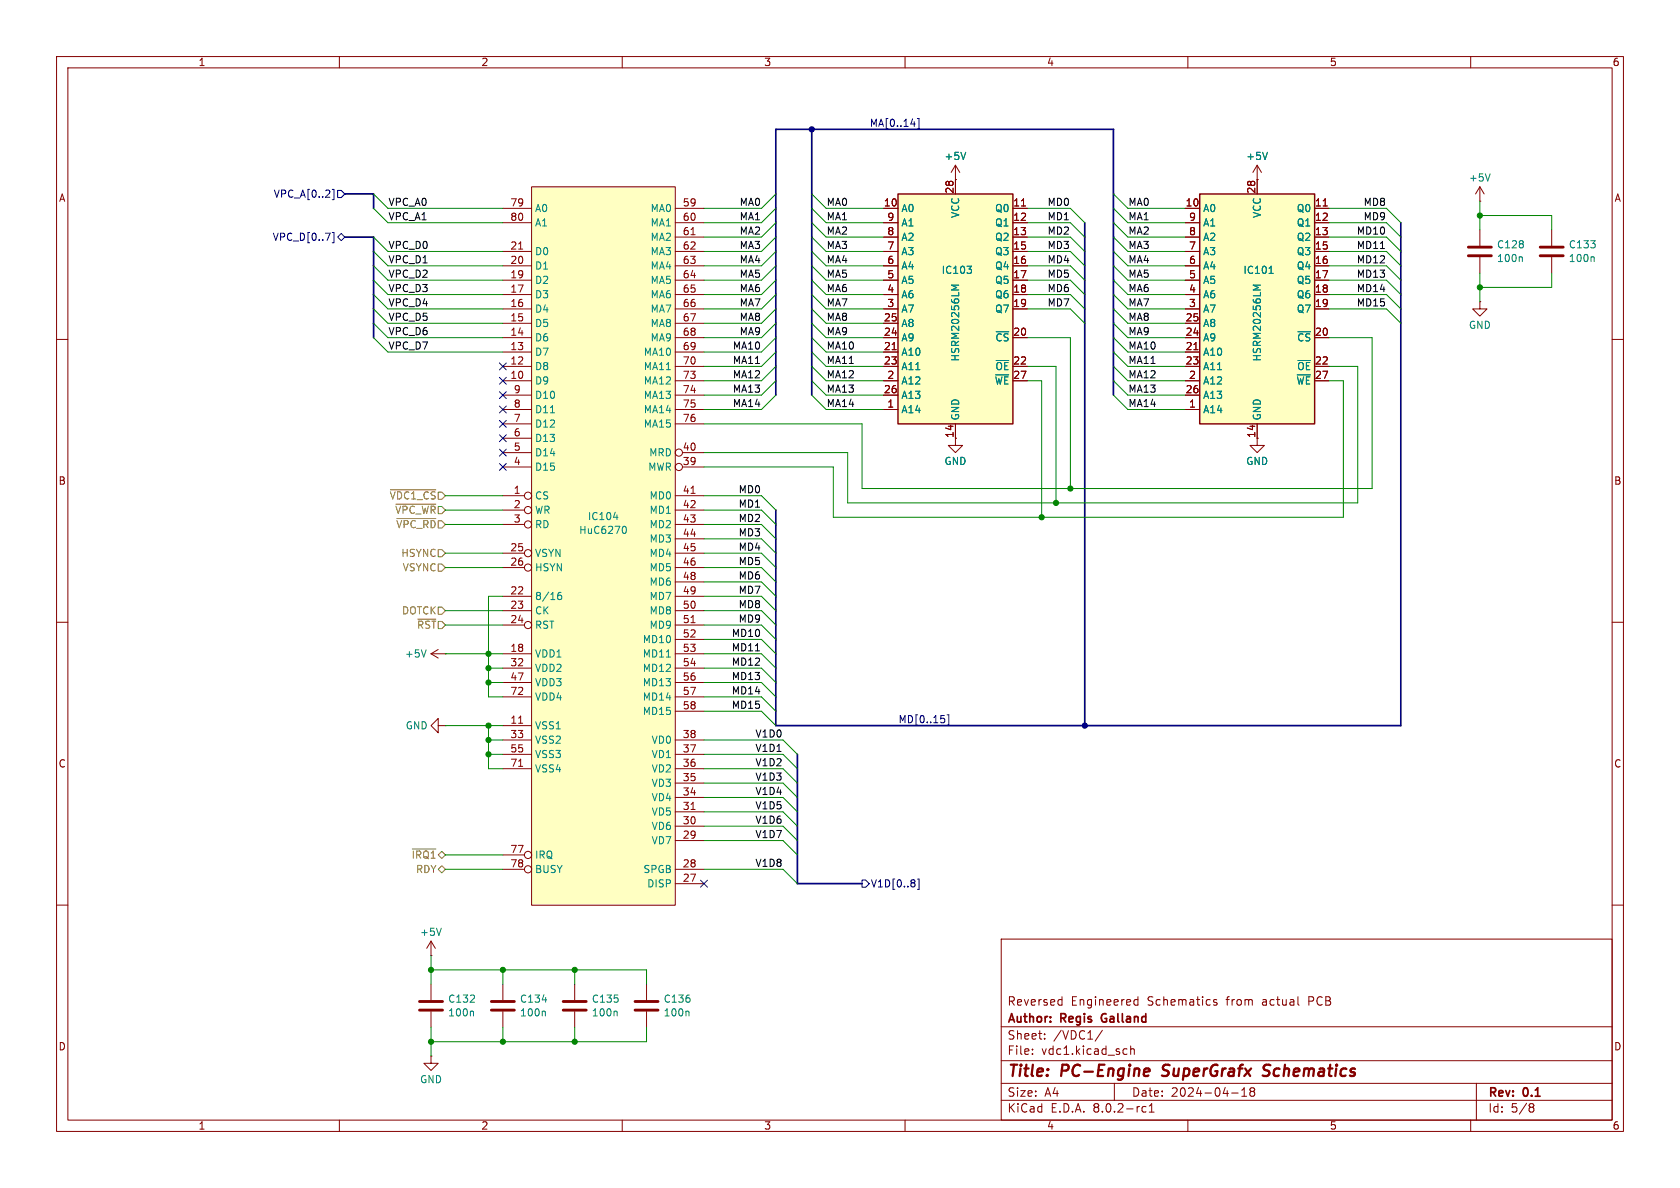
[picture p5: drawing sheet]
<svg xmlns="http://www.w3.org/2000/svg" width="297mm" height="210mm" viewBox="0 0 297 210" stroke-linecap="round" stroke-linejoin="round" font-family="sans-serif">
<g fill="none" stroke="#840000" stroke-width=".18">
<path d="M10 10h277v190h-277zM12 12h273v186h-273zM60 10v2M110 10v2M160 10v2M210 10v2M260 10v2M222.2 31.8h.1M222.2 29.2l-.7 1.3M222.2 29.2v2.6M222.2 29.2l.8 1.3M10 60h2"/>
<path d="M285 60h2M222.2 77.5v1.2h-1.2l1.2 1.3 1.3-1.3h-1.3M10 110h2M285 110h2M10 160h2M285 160h2M76.2 174v2.8M76.2 178.8v2.8M177 166h108v32h-108zM187.3 176.7l.4 .1M187.7 176.2v1.5M187.7 177.6l-.4 .1"/>
<path d="M200.5 177.6l.2 .1 .5-.1M201.2 176.8l-.5-.1-.2 .1M201.2 176.2v1.5M215.1 176.8l-.4-.1-.2 .2 .1 .2 .5 .2v.3h-.6M229.5 177.6l.2 .1M60 198v2M76.2 186.7v1.3h1.3l-1.3 1.2-1.3-1.2h1.3M76.2 186.7h.1M110 198v2M160 198v2M177 194.5h108M177 191.5h108"/>
<path d="M177 187.5h108M177 181.5h108M182.5 186.3v.1M182.5 185.5v.1M184.7 183.6v.1M184.7 182.8v.1M194.9 182.1l-1.3 2M197 191.5v3M198.8 185.4l.4 .1M199.2 186.3l-.4 .1M199.9 185.5l.2-.1 .4 .1v.9M199.9 184.9v1.5"/>
<path d="M202.6 195.7l-.4-.1-.3 .3v.4l.1 .2h.6M203.2 196.6h.8M203.2 195.5l.4-.4v1.5M210 198v2M217.7 193.2h1.2M219.5 193.8h.9M219.5 192.7l.5-.4v1.5M221 192.4v.3l.2 .2M221.2 192.9l-.2 .3v.3l.2 .3 .5-.1 .1-.2-.1-.4-.2-.2M221.2 192.9h.3M221.7 192.4l.1 .3-.3 .2M260 198v2"/>
<path d="M261 191.5v6.5M270.6 195.1h.3l.3 .3-.3 .3M270.6 195.7h.3M270.9 195.7l.2 .2 .1 .4-.3 .3h-.3"/>
</g>
<path d="M202.6 188.9l.6 .1v.4l-1 .1M203 190.1l-.6 .1M205.4 190.1l.3 .1M205.7 188.4l-.1 .2v.4M224.3 190a.85 .85 0 0 1-1.1 .1M224.3 188.2l-.7 .1a.46 .46 0 0 0-.2 .5 .46 .46 0 0 0 .3 .4l.6 .2" fill="none" stroke="#840000" stroke-width=".4"/>
<path d="M194.8 179.4l-.1 .4 .1 .7" fill="none" stroke="#840000" stroke-width=".3"/>
<path d="M74.2 178.6h4M74.2 177h4" fill="none" stroke="#840000" stroke-width=".51"/>
<path d="M224.1 26.9l-.5 1.3M83.5 178.7l.2 .2v.7" fill="none" stroke="#008484" stroke-width=".18"/>
<path d="M212.1 34.3h20.3v40.6h-20.3z" fill="#ffffc2"/>
<path d="M212.1 34.3h20.3v40.6h-20.3z" fill="none" stroke="#840000" stroke-width=".25"/>
<g fill="none" stroke="#840000" stroke-width=".18">
<path d="M168.9 31.8h.1M168.9 29.2l-.8 1.3M168.9 29.2v2.6M168.9 29.2l.8 1.3M209.5 36.8h2.6M209.5 39.4h2.6M222.2 31.8v2.5M232.4 36.8h2.5M232.4 39.4h2.5M233.9 36.4h.7M209.5 41.9h2.6M209.5 44.5h2.6"/>
<path d="M209.5 47h2.6M209.5 49.5h2.6M209.5 52.1h2.6M209.5 54.6h2.6M209.5 59.7h2.6M209.5 57.2h2.6M232.4 41.9h2.5M232.4 44.5h2.5M232.4 47h2.5M232.4 49.5h2.5M232.4 52.1h2.5M232.4 54.6h2.5"/>
<path d="M232.4 59.7h2.5M274.3 40.6v2.8M274.3 45.5v2.8M209.5 72.4h2.6M209.5 67.3h2.6M209.5 62.2h2.6M209.5 64.8h2.6M209.5 69.9h2.6M211.1 61.8h.7M222.2 74.9v2.6M232.4 67.3h2.5M232.4 64.8h2.5"/>
<path d="M76.2 115.6l1.3 .7M76.2 115.6h2.5M77.5 114.8l-1.3 .8M78.7 115.6h.1"/>
</g>
<path d="M170.7 26.9l-.4 1.3M222.8 50.4h-1.2l.9 .4-.9 .5M224.4 48.3h.7M224.6 47.2l.1-.1v1.2M281.6 45.4l.2 .2v.6M75.3 114.9l-.4 1.2" fill="none" stroke="#008484" stroke-width=".18"/>
<path d="M272.3 45.2h4.1M272.3 43.7h4.1" fill="none" stroke="#840000" stroke-width=".51"/>
<path d="M94 33h25.4v127h-25.4z" fill="#ffffc2"/>
<g fill="none" stroke="#840000" stroke-width=".18">
<path d="M88.9 36.8h5.1M88.9 39.4h5.1M94 33h25.4v127h-25.4zM119.4 36.8h5.1M119.4 39.4h5.1M88.9 59.7h5.1M88.9 57.2h5.1M88.9 54.6h5.1M88.9 52.1h5.1M88.9 49.5h5.1M88.9 47h5.1M88.9 44.5h5.1"/>
<path d="M91.7 44h.7M119.4 59.7h5.1M119.4 57.2h5.1M119.4 54.6h5.1M119.4 52.1h5.1M119.4 49.5h5.1M119.4 47h5.1M119.4 44.5h5.1M119.4 41.9h5.1M122.2 41.5h.7M261.6 40.6v2.8M261.6 45.5v2.8"/>
<path d="M88.9 67.3h5.1M88.9 64.8h5.1M88.9 62.2h5.1M88.9 77.5h5.1M88.9 74.9h5.1M88.9 69.9h5.1M88.9 72.4h5.1M119.4 67.3h5.1M119.4 64.8h5.1M119.4 62.2h5.1M119.4 74.9h5.1M119.4 69.9h5.1"/>
<path d="M119.4 72.4h5.1M88.9 87.6h3.8M88.9 90.2h3.8M88.9 97.8h3.8M88.9 92.7h3.8M88.9 82.6h5.1M88.9 80h5.1M119.4 87.6h5.1M119.4 90.2h5.1M119.4 97.8h5.1M119.4 92.7h5.1M119.4 95.3h5.1"/>
<path d="M120.6 82.6h3.9M120.6 80h3.9M122.2 87.2h.7M88.9 115.6h5.1M88.9 105.4h5.1M88.9 108h5.1M88.9 110.5h3.8M88.9 100.3h3.8M88.9 118.1h5.1M119.4 115.6h5.1M119.4 105.4h5.1M119.4 108h5.1"/>
<path d="M119.4 110.5h5.1M119.4 100.3h5.1M119.4 118.1h5.1M119.4 102.9h5.1M119.4 113h5.1M122.2 110.1h.7M88.9 128.3h5.1M88.9 130.8h5.1M88.9 135.9h5.1M88.9 133.4h5.1M88.9 120.7h5.1M88.9 123.2h5.1"/>
<path d="M91.7 127.9h.7M91.7 135.5h.7M119.4 130.8h5.1M119.4 138.4h5.1M119.4 135.9h5.1M119.4 133.4h5.1M119.4 120.7h5.1M119.4 123.2h5.1M119.4 125.7h5.1M88.9 153.7h3.8M88.9 151.1h3.8M119.4 156.2h5.1"/>
<path d="M119.4 153.7h5.1M119.4 148.6h5.1M119.4 146.1h5.1M119.4 143.5h5.1M119.4 141h5.1M122.2 143.1h.7M76.2 168.9h.1M76.2 166.4l.8 1.2M76.2 166.4v2.5M76.2 166.4l-.8 1.2"/>
<circle cx="93.3" cy="90.2" r=".63"/>
<circle cx="93.3" cy="92.7" r=".63"/>
<circle cx="93.3" cy="97.8" r=".63"/>
<circle cx="93.3" cy="87.6" r=".63"/>
<circle cx="120" cy="82.5" r=".63"/>
<circle cx="120" cy="80" r=".63"/>
<circle cx="93.3" cy="110.5" r=".63"/>
<circle cx="93.3" cy="100.3" r=".63"/>
<circle cx="93.3" cy="153.7" r=".63"/>
<circle cx="93.3" cy="151.1" r=".63"/>
</g>
<path d="M268.9 45.4l.2 .2v.6M97.3 73h.7M108.5 91.4h.8M110.2 93.1l.1-.1a.68 .68 0 0 1 .4 .7 .68 .68 0 0 1-.4 .6l-.1-.1M99.2 104.7l-.4 .1a.86 .86 0 0 0 0 1.2l.4-.1 .1-.5-.2-.2-.4 .1-.1 .1M117.8 116.1h.7M78 164.1l-.4 1.3" fill="none" stroke="#008484" stroke-width=".18"/>
<path d="M259.6 45.2h4.1M259.6 43.7h4.1" fill="none" stroke="#840000" stroke-width=".51"/>
<path d="M158.7 34.3h20.4v40.6h-20.4z" fill="#ffffc2"/>
<path d="M158.7 34.3h20.4v40.6h-20.4z" fill="none" stroke="#840000" stroke-width=".25"/>
<g fill="none" stroke="#840000" stroke-width=".18">
<path d="M156.2 36.8h2.5M156.2 39.4h2.5M168.9 31.8h.1M168.9 31.8v2.5M179.1 36.8h2.5M179.1 39.4h2.5M180.6 36.4h.7M209.5 36.8h2.6M209.5 39.4h2.6M222.2 31.8h.1M222.2 31.8v2.5M232.4 36.8h2.5"/>
<path d="M232.4 39.4h2.5M233.9 36.4h.7M261.6 35.6h.1M261.6 33l.8 1.3M261.6 33v2.6M261.6 33l-.7 1.3M156.2 41.9h2.5M156.2 44.5h2.5M156.2 47h2.5M156.2 49.5h2.5M156.2 52.1h2.5M156.2 54.6h2.5"/>
<path d="M156.2 59.7h2.5M156.2 57.2h2.5M179.1 41.9h2.5M179.1 44.5h2.5M179.1 47h2.5M179.1 49.5h2.5M179.1 52.1h2.5M179.1 54.6h2.5M179.1 59.7h2.5M209.5 41.9h2.6M209.5 44.5h2.6M209.5 47h2.6"/>
<path d="M209.5 49.5h2.6M209.5 52.1h2.6M209.5 54.6h2.6M209.5 59.7h2.6M209.5 57.2h2.6M232.4 41.9h2.5M232.4 44.5h2.5M232.4 47h2.5M232.4 49.5h2.5M232.4 52.1h2.5M232.4 54.6h2.5M232.4 59.7h2.5"/>
<path d="M261.6 53.3v1.3h1.3l-1.3 1.3-1.3-1.3h1.3M261.6 53.3h.1M156.2 72.4h2.5M156.2 67.3h2.5M156.2 62.2h2.5M156.2 64.8h2.5M156.2 69.9h2.5M157.7 61.8h.7M168.9 74.9v3.8h-1.3l1.3 1.3 1.3-1.3h-1.3M179.1 67.3h2.5M179.1 64.8h2.5M209.5 72.4h2.6"/>
<path d="M209.5 67.3h2.6M209.5 62.2h2.6M209.5 64.8h2.6M209.5 69.9h2.6M211.1 61.8h.7M222.2 74.9v2.6M232.4 67.3h2.5M232.4 64.8h2.5M77.5 128.3v1.2l-1.3-1.2 1.3-1.3v1.3h1.2M78.7 128.3h.1M88.9 174v2.8M88.9 178.8v2.8"/>
<path d="M101.6 174v2.8M101.6 178.8v2.8M114.3 174v2.8M114.3 178.8v2.8"/>
</g>
<g fill="none" stroke="#008484" stroke-width=".18">
<path d="M170.7 26.9l-.4 1.3M224.1 26.9l-.5 1.3M263.4 30.7l-.4 1.3M169.5 50.4h-1.3l.9 .4-.9 .5M171 47.1h.7l-.4 .4M171.6 47.6l.1 .2-.1 .5M222.8 50.4h-1.2l.9 .4-.9 .5M224.4 48.3h.7M224.6 47.2l.1-.1v1.2M95.9 176.7h.7M96.2 178.7l.2 .2v.7M108.9 178.7l.2 .2v.7"/>
<path d="M121.6 178.7l.2 .2v.7"/>
</g>
<path d="M86.9 178.6h4M86.9 177h4M99.6 178.6h4M99.6 177h4M112.3 178.6h4M112.3 177h4" fill="none" stroke="#840000" stroke-width=".51"/>
<g fill="none" stroke="#000084" stroke-width=".18">
<path d="M58.7 33.5h.3v1.8h-.3M59.7 33.7h.6l.7 .6-.7 .6h-.6zM161 21.9h.8M162.2 21h.3v1.8h-.3M58.7 41.1h.3v1.8h-.3M59.7 41.9l.6-.6 .7 .6-.7 .6zM88.3 79.4l1.2 1.2M88.3 66.7l1.2 1.2M88.3 76.9l1.2 1.2M88.3 69.2l1.2 1.3M88.3 74.3l1.2 1.2M88.3 64.2l1.2 1.2"/>
<path d="M88.3 71.8l1.2 1.2M89.5 79.4l-1.2 1.2M89.5 66.7l-1.2 1.2M89.5 76.9l-1.2 1.2M89.5 69.2l-1.2 1.3M89.5 74.3l-1.2 1.2M89.5 64.2l-1.2 1.2M89.5 71.8l-1.2 1.2M88.3 81.9l1.2 1.3M89.5 81.9l-1.2 1.3M166.3 126.5h.7M166.9 127l.1 .2-.1 .5"/>
<path d="M167.4 126.4h.3v1.8h-.3M123.9 155.6l1.2 1.2M125.1 155.6l-1.2 1.2M152.4 155.6h.6l.7 .6-.7 .6h-.6zM161.7 155.6v.3M161.7 156.2v.5M162.2 155.4h.3v1.8h-.3"/>
</g>
<path d="M69 86.6h8.1M70 89.1h7.1M70.2 91.7h6.9M77.5 99.7h.6l.6 .6-.6 .7h-.6zM77.5 97.2h.6l.6 .6-.6 .6h-.6zM73.9 109.4h3.2M77.5 107.3h.6l.6 .7-.6 .6h-.6zM72.9 150.1h4.2M78.1 153l.6 .7-.6 .6-.6-.6z" fill="none" stroke="#848400" stroke-width=".18"/>
<path d="M244 43.9h.8M133.6 115.1h.7" fill="none" stroke="#000" stroke-width=".18"/>
<path d="M61 34.3h5v2.5M143.5 22.9v47M191.8 39.4v88.9M247.6 39.4v88.9h-110.4v-38.1M61 41.9h5v17.8M137.2 69.9v-47h59.6v47M141 133.4v22.8h11.4" fill="none" stroke="#000084" stroke-width=".3"/>
<g fill="none" stroke="#008400" stroke-width=".18">
<path d="M66 34.3l2.6 2.5h20.3M66 36.8l2.6 2.6h20.3M137.2 34.3l-2.6 2.5h-10.1M137.2 39.4l-2.6 2.5h-10.1M137.2 36.8l-2.6 2.6h-10.1M143.5 34.3l2.5 2.5h10.2M143.5 39.4l2.5 2.5h10.2M143.5 36.8l2.5 2.6h10.2M181.6 36.8h7.6l2.6 2.6M181.6 39.4h7.6l2.6 2.5M196.8 34.3l2.6 2.5h10.1M196.8 39.4l2.6 2.5h10.1"/>
<path d="M196.8 36.8l2.6 2.6h10.1M234.9 36.8h10.2l2.5 2.6M234.9 39.4h10.2l2.5 2.5M261.6 35.6v5M261.6 38.1h12.7v2.5M66 57.2l2.6 2.5h20.3M66 49.5l2.6 2.6h20.3M66 47l2.6 2.5h20.3M66 44.5l2.6 2.5h20.3M66 41.9l2.6 2.6h20.3M66 59.7l2.6 2.5h20.3M66 52.1l2.6 2.5h20.3"/>
<path d="M66 54.6l2.6 2.6h20.3M137.2 57.2l-2.6 2.5h-10.1M137.2 49.5l-2.6 2.6h-10.1M137.2 47l-2.6 2.5h-10.1M137.2 44.5l-2.6 2.5h-10.1M137.2 41.9l-2.6 2.6h-10.1M137.2 59.7l-2.6 2.5h-10.1M137.2 52.1l-2.6 2.5h-10.1M137.2 54.6l-2.6 2.6h-10.1M143.5 57.2l2.5 2.5h10.2M143.5 49.5l2.5 2.6h10.2M143.5 47l2.5 2.5h10.2"/>
<path d="M143.5 44.5l2.5 2.5h10.2M143.5 41.9l2.5 2.6h10.2M143.5 59.7l2.5 2.5h10.2M143.5 52.1l2.5 2.5h10.2M143.5 54.6l2.5 2.6h10.2M181.6 59.7h7.6v26.7M181.6 52.1h7.6l2.6 2.5M181.6 49.5h7.6l2.6 2.6M181.6 47h7.6l2.6 2.5M181.6 41.9h7.6l2.6 2.6M181.6 44.5h7.6l2.6 2.5M181.6 54.6h7.6l2.6 2.6"/>
<path d="M196.8 57.2l2.6 2.5h10.1M196.8 49.5l2.6 2.6h10.1M196.8 47l2.6 2.5h10.1M196.8 44.5l2.6 2.5h10.1M196.8 41.9l2.6 2.6h10.1M196.8 59.7l2.6 2.5h10.1M196.8 52.1l2.6 2.5h10.1M196.8 54.6l2.6 2.6h10.1M234.9 59.7h7.7v26.7h-90.2v-11.5h-27.9M234.9 52.1h10.2l2.5 2.5M234.9 49.5h10.2l2.5 2.6M234.9 47h10.2l2.5 2.5"/>
<path d="M234.9 41.9h10.2l2.5 2.6M234.9 44.5h10.2l2.5 2.5M234.9 54.6h10.2l2.5 2.6M261.6 48.3v5M274.3 48.3v2.5h-12.7M137.2 64.8l-2.6 2.5h-10.1M137.2 62.2l-2.6 2.6h-10.1M137.2 69.9l-2.6 2.5h-10.1M137.2 67.3l-2.6 2.6h-10.1M143.5 64.8l2.5 2.5h10.2M143.5 62.2l2.5 2.6h10.2M143.5 69.9l2.5 2.5h10.2"/>
<path d="M143.5 67.3l2.5 2.6h10.2M181.6 67.3h2.5v24.1M181.6 64.8h5.1v24.1M196.8 64.8l2.6 2.5h10.1M196.8 62.2l2.6 2.6h10.1M196.8 69.9l2.6 2.5h10.1M196.8 67.3l2.6 2.6h10.1M234.9 67.3h2.6v24.1h-90.2v-8.8h-22.8M234.9 64.8h5.1v24.1h-90.1v-8.9h-25.4M78.7 87.6h10.2M78.7 97.8h10.2M78.7 92.7h10.2"/>
<path d="M78.7 90.2h10.2M124.5 87.6h10.1l2.6 2.6M124.5 97.8h10.1l2.6 2.5M124.5 92.7h10.1l2.6 2.6M124.5 90.2h10.1l2.6 2.5M124.5 95.3h10.1l2.6 2.5M78.7 108h10.2M78.7 110.5h10.2M78.7 100.3h10.2M78.7 115.6h10.2M86.4 118.1h2.5M88.9 105.4h-2.5v17.8h2.5"/>
<path d="M124.5 108h10.1l2.6 2.5M124.5 110.5h10.1l2.6 2.5M124.5 100.3h10.1l2.6 2.6M124.5 115.6h10.1l2.6 2.5M124.5 105.4h10.1l2.6 2.6M124.5 118.1h10.1l2.6 2.6M124.5 102.9h10.1l2.6 2.5M124.5 113h10.1l2.6 2.6M78.7 128.3h10.2M86.4 133.4h2.5M86.4 128.3v7.6h2.5M86.4 130.8h2.5"/>
<path d="M86.4 120.7h2.5M124.5 138.4h13.9l2.6 2.6M124.5 133.4h13.9l2.6 2.5M124.5 135.9h13.9l2.6 2.5M124.5 130.8h13.9l2.6 2.6M124.5 123.2h10.1l2.6 2.5M124.5 120.7h10.1l2.6 2.5M124.5 125.7h10.1l2.6 2.6M78.7 153.7h10.2M78.7 151.1h10.2M124.5 143.5h13.9l2.6 2.6M124.5 153.7h13.9l2.6 2.5"/>
<path d="M124.5 148.6h13.9l2.6 2.5M124.5 146.1h13.9l2.6 2.5M124.5 141h13.9l2.6 2.5M76.2 168.9v5.1M76.2 171.5h38.1v2.5M88.9 171.5v2.5M101.6 171.5v2.5M76.2 181.6v5.1M88.9 181.6v2.6M101.6 181.6v2.6M114.3 181.6v2.6h-38.1"/>
</g>
<g fill="#008400" stroke="#008400" stroke-width=".18">
<circle cx="86.4" cy="130.8" r=".46"/>
<circle cx="88.9" cy="171.5" r=".46"/>
<circle cx="86.4" cy="133.4" r=".46"/>
<circle cx="86.4" cy="120.7" r=".46"/>
<circle cx="86.4" cy="128.3" r=".46"/>
<circle cx="88.9" cy="184.2" r=".46"/>
<circle cx="76.2" cy="184.2" r=".46"/>
<circle cx="76.2" cy="171.5" r=".46"/>
<circle cx="101.6" cy="171.5" r=".46"/>
<circle cx="101.6" cy="184.2" r=".46"/>
<circle cx="86.4" cy="115.6" r=".46"/>
<circle cx="86.4" cy="118.1" r=".46"/>
<circle cx="261.6" cy="50.8" r=".46"/>
<circle cx="261.6" cy="38.1" r=".46"/>
<circle cx="184.1" cy="91.4" r=".46"/>
<circle cx="186.7" cy="88.9" r=".46"/>
<circle cx="189.2" cy="86.4" r=".46"/>
</g>
<g fill="#000084" stroke="#000084" stroke-width=".18">
<circle cx="191.8" cy="128.3" r=".46"/>
<circle cx="143.5" cy="22.9" r=".46"/>
</g>
<g font-size="2.8" fill="#840000">
<text x="178" y="190.9">Title:</text>
<text x="187.7" y="190.9">PC-Engine</text>
<text x="206.4" y="190.9">SuperGrafx</text>
<text x="225" y="190.9">Schematics</text>
</g>
<g font-size="2.1" fill="#840000">
<text x="178" y="178">Reversed</text>
<text x="189.3" y="178">Engineered</text>
<text x="202.9" y="178">Schematics</text>
<text x="217" y="178">from</text>
<text x="223.4" y="178">actual</text>
<text x="231.7" y="178">PCB</text>
<text x="178" y="184">Sheet:</text>
<text x="178" y="181.2">Author:</text>
<text x="186.2" y="184">/VDC1/</text>
<text x="187.6" y="181.2">Regis</text>
<text x="195.4" y="181.2">Galland</text>
<text x="178" y="186.7">File:</text>
<text x="184.1" y="186.7">vdc1.kicad_sch</text>
<text x="178" y="196.9">KiCad</text>
<text x="178" y="194.1">Size:</text>
<text x="184.7" y="194.1">A4</text>
<text x="185.7" y="196.9">E.D.A.</text>
<text x="193.3" y="196.9">8.0.2-rc1</text>
<text x="200" y="194.1">Date:</text>
<text x="207" y="194.1">2024-04-18</text>
<text x="263" y="194.3">Rev:</text>
<text x="263" y="196.9">Id:</text>
<text x="267.1" y="196.9">5/8</text>
<text x="269.4" y="194.3">0.1</text>
</g>
<g font-size="1.8" fill="#840000">
<text x="35" y="11.9">1</text>
<text x="85" y="11.9">2</text>
<text x="135" y="11.9">3</text>
<text x="185" y="11.9">4</text>
<text x="235" y="11.9">5</text>
<text x="285" y="11.9">6</text>
<text x="10.3" y="35.9">A</text>
<text x="168.7" y="34.3" transform="rotate(-90 168.7 34.3)">28</text>
<text x="222" y="34.3" transform="rotate(-90 222 34.3)">28</text>
<text x="285.3" y="35.9">A</text>
<text x="90.1" y="36.6">79</text>
<text x="90.1" y="39.1">80</text>
<text x="120.6" y="36.6">59</text>
<text x="120.6" y="39.1">60</text>
<text x="120.6" y="41.7">61</text>
<text x="156.2" y="36.6">10</text>
<text x="156.8" y="41.7">8</text>
<text x="156.8" y="39.1">9</text>
<text x="179" y="36.6">11</text>
<text x="179" y="39.1">12</text>
<text x="179" y="41.7">13</text>
<text x="209.5" y="36.6">10</text>
<text x="210.1" y="41.7">8</text>
<text x="210.1" y="39.1">9</text>
<text x="232.4" y="36.6">11</text>
<text x="232.4" y="39.1">12</text>
<text x="232.4" y="41.7">13</text>
<text x="90.1" y="46.7">20</text>
<text x="90.1" y="44.2">21</text>
<text x="120.6" y="44.2">62</text>
<text x="120.6" y="46.7">63</text>
<text x="156.8" y="46.7">6</text>
<text x="156.8" y="44.2">7</text>
<text x="179" y="44.2">15</text>
<text x="179" y="46.7">16</text>
<text x="210.1" y="46.7">6</text>
<text x="210.1" y="44.2">7</text>
<text x="232.4" y="44.2">15</text>
<text x="232.4" y="46.7">16</text>
<text x="90.1" y="51.8">17</text>
<text x="90.1" y="49.3">19</text>
<text x="120.6" y="49.3">64</text>
<text x="120.6" y="51.8">65</text>
<text x="156.8" y="51.8">4</text>
<text x="156.8" y="49.3">5</text>
<text x="179" y="49.3">17</text>
<text x="179" y="51.8">18</text>
<text x="210.1" y="51.8">4</text>
<text x="210.1" y="49.3">5</text>
<text x="232.4" y="49.3">17</text>
<text x="232.4" y="51.8">18</text>
<text x="90.1" y="59.4">14</text>
<text x="90.1" y="56.9">15</text>
<text x="90.1" y="54.4">16</text>
<text x="120.6" y="54.4">66</text>
<text x="120.6" y="56.9">67</text>
<text x="120.6" y="59.4">68</text>
<text x="156.2" y="59.4">24</text>
<text x="156.2" y="56.9">25</text>
<text x="156.8" y="54.4">3</text>
<text x="179" y="54.4">19</text>
<text x="179" y="59.4">20</text>
<text x="209.5" y="59.4">24</text>
<text x="209.5" y="56.9">25</text>
<text x="210.1" y="54.4">3</text>
<text x="232.4" y="54.4">19</text>
<text x="232.4" y="59.4">20</text>
<text x="90.1" y="64.5">12</text>
<text x="90.1" y="62">13</text>
<text x="120.6" y="62">69</text>
<text x="120.6" y="64.5">70</text>
<text x="156.2" y="62">21</text>
<text x="156.2" y="64.5">23</text>
<text x="179" y="64.5">22</text>
<text x="209.5" y="62">21</text>
<text x="209.5" y="64.5">23</text>
<text x="232.4" y="64.5">22</text>
<text x="90.1" y="67.1">10</text>
<text x="90.7" y="69.6">9</text>
<text x="120.6" y="67.1">73</text>
<text x="120.6" y="69.6">74</text>
<text x="156.2" y="69.6">26</text>
<text x="156.8" y="67.1">2</text>
<text x="179" y="67.1">27</text>
<text x="209.5" y="69.6">26</text>
<text x="210.1" y="67.1">2</text>
<text x="232.4" y="67.1">27</text>
<text x="90.7" y="77.2">6</text>
<text x="90.7" y="74.7">7</text>
<text x="90.7" y="72.1">8</text>
<text x="120.6" y="72.1">75</text>
<text x="120.6" y="74.7">76</text>
<text x="156.8" y="72.1">1</text>
<text x="168.7" y="77.5" transform="rotate(-90 168.7 77.5)">14</text>
<text x="210.1" y="72.1">1</text>
<text x="222" y="77.5" transform="rotate(-90 222 77.5)">14</text>
<text x="90.7" y="82.3">4</text>
<text x="90.7" y="79.8">5</text>
<text x="120.6" y="82.3">39</text>
<text x="120.6" y="79.8">40</text>
<text x="10.3" y="85.9">B</text>
<text x="90.7" y="87.4">1</text>
<text x="90.7" y="89.9">2</text>
<text x="120.6" y="87.4">41</text>
<text x="120.6" y="89.9">42</text>
<text x="285.3" y="85.9">B</text>
<text x="90.7" y="92.5">3</text>
<text x="120.6" y="92.5">43</text>
<text x="120.6" y="95">44</text>
<text x="90.1" y="97.5">25</text>
<text x="90.1" y="100.1">26</text>
<text x="120.6" y="97.5">45</text>
<text x="120.6" y="100.1">46</text>
<text x="90.1" y="105.2">22</text>
<text x="90.1" y="107.7">23</text>
<text x="120.6" y="102.6">48</text>
<text x="120.6" y="105.2">49</text>
<text x="120.6" y="107.7">50</text>
<text x="90.1" y="110.2">24</text>
<text x="120.6" y="110.2">51</text>
<text x="120.6" y="112.8">52</text>
<text x="90.1" y="115.3">18</text>
<text x="90.1" y="117.9">32</text>
<text x="120.6" y="115.3">53</text>
<text x="120.6" y="117.9">54</text>
<text x="90.1" y="120.4">47</text>
<text x="90.1" y="122.9">72</text>
<text x="120.6" y="120.4">56</text>
<text x="120.6" y="122.9">57</text>
<text x="120.6" y="125.5">58</text>
<text x="90.1" y="128">11</text>
<text x="90.1" y="130.6">33</text>
<text x="120.6" y="130.6">38</text>
<text x="10.3" y="135.9">C</text>
<text x="90.1" y="133.1">55</text>
<text x="90.1" y="135.6">71</text>
<text x="120.6" y="135.6">36</text>
<text x="120.6" y="133.1">37</text>
<text x="285.3" y="135.9">C</text>
<text x="120.6" y="143.3">31</text>
<text x="120.6" y="140.7">34</text>
<text x="120.6" y="138.2">35</text>
<text x="120.6" y="148.3">29</text>
<text x="120.6" y="145.8">30</text>
<text x="90.1" y="150.9">77</text>
<text x="90.1" y="153.4">78</text>
<text x="120.6" y="156">27</text>
<text x="120.6" y="153.4">28</text>
<text x="10.3" y="185.9">D</text>
<text x="285.3" y="185.9">D</text>
<text x="35" y="199.9">1</text>
<text x="85" y="199.9">2</text>
<text x="135" y="199.9">3</text>
<text x="185" y="199.9">4</text>
<text x="235" y="199.9">5</text>
<text x="285" y="199.9">6</text>
</g>
<g font-size="1.8" fill="#000084">
<text x="153.7" y="22.5">MA[0..14]</text>
<text x="48.3" y="35.2">VPC_A[0..2]</text>
<text x="48.1" y="42.8">VPC_D[0..7]</text>
<text x="158.7" y="127.9">MD[0..15]</text>
<text x="153.9" y="157.1">V1D[0..8]</text>
</g>
<g font-size="1.8" fill="#008484">
<text x="166.9" y="28.5">+5V</text>
<text x="220.2" y="28.5">+5V</text>
<text x="259.6" y="32.3">+5V</text>
<text x="94.5" y="37.7">A0</text>
<text x="94.5" y="40.2">A1</text>
<text x="114.9" y="37.7">MA0</text>
<text x="114.9" y="40.2">MA1</text>
<text x="159.3" y="37.7">A0</text>
<text x="159.3" y="40.2">A1</text>
<text x="169.8" y="38.6" transform="rotate(-90 169.8 38.6)">VCC</text>
<text x="175.8" y="37.7">Q0</text>
<text x="175.8" y="40.2">Q1</text>
<text x="212.6" y="37.7">A0</text>
<text x="212.6" y="40.2">A1</text>
<text x="223.1" y="38.6" transform="rotate(-90 223.1 38.6)">VCC</text>
<text x="229.2" y="37.7">Q0</text>
<text x="229.2" y="40.2">Q1</text>
<text x="94.5" y="47.9">D1</text>
<text x="94.5" y="45.3">D0</text>
<text x="114.9" y="42.8">MA2</text>
<text x="114.9" y="45.3">MA3</text>
<text x="114.9" y="47.9">MA4</text>
<text x="159.3" y="47.9">A4</text>
<text x="159.3" y="45.3">A3</text>
<text x="159.3" y="42.8">A2</text>
<text x="175.8" y="42.8">Q2</text>
<text x="175.8" y="45.3">Q3</text>
<text x="175.8" y="47.9">Q4</text>
<text x="212.6" y="47.9">A4</text>
<text x="212.6" y="45.3">A3</text>
<text x="212.6" y="42.8">A2</text>
<text x="229.2" y="42.8">Q2</text>
<text x="229.2" y="45.3">Q3</text>
<text x="229.2" y="47.9">Q4</text>
<text x="264.6" y="44.1">C128</text>
<text x="264.6" y="46.5">100n</text>
<text x="277.3" y="44.1">C133</text>
<text x="277.3" y="46.5">100n</text>
<text x="94.5" y="52.9">D3</text>
<text x="94.5" y="50.4">D2</text>
<text x="114.9" y="50.4">MA5</text>
<text x="114.9" y="52.9">MA6</text>
<text x="159.3" y="52.9">A6</text>
<text x="159.3" y="50.4">A5</text>
<text x="166.4" y="48.6">IC103</text>
<text x="175.8" y="50.4">Q5</text>
<text x="175.8" y="52.9">Q6</text>
<text x="212.6" y="52.9">A6</text>
<text x="212.6" y="50.4">A5</text>
<text x="219.7" y="48.6">IC101</text>
<text x="229.2" y="50.4">Q5</text>
<text x="229.2" y="52.9">Q6</text>
<text x="94.5" y="58">D5</text>
<text x="94.5" y="55.5">D4</text>
<text x="114.9" y="55.5">MA7</text>
<text x="114.9" y="58">MA8</text>
<text x="159.3" y="58">A8</text>
<text x="159.3" y="55.5">A7</text>
<text x="175.8" y="55.5">Q7</text>
<text x="212.6" y="58">A8</text>
<text x="212.6" y="55.5">A7</text>
<text x="229.2" y="55.5">Q7</text>
<text x="259.6" y="58.3">GND</text>
<text x="94.5" y="65.6">D8</text>
<text x="94.5" y="63.1">D7</text>
<text x="94.5" y="60.6">D6</text>
<text x="113.7" y="63.1">MA10</text>
<text x="113.7" y="65.6">MA11</text>
<text x="114.9" y="60.6">MA9</text>
<text x="159.3" y="63.1">A10</text>
<text x="159.3" y="65.6">A11</text>
<text x="159.3" y="60.6">A9</text>
<text x="169.8" y="64" transform="rotate(-90 169.8 64)">HSRM20256LM</text>
<text x="175.9" y="60.6">~{CS}</text>
<text x="175.9" y="65.6">~{OE}</text>
<text x="212.6" y="63.1">A10</text>
<text x="212.6" y="65.6">A11</text>
<text x="212.6" y="60.6">A9</text>
<text x="223.1" y="64" transform="rotate(-90 223.1 64)">HSRM20256LM</text>
<text x="229.2" y="60.6">~{CS}</text>
<text x="229.2" y="65.6">~{OE}</text>
<text x="94.5" y="68.2">D9</text>
<text x="94.5" y="70.7">D10</text>
<text x="113.7" y="68.2">MA12</text>
<text x="113.7" y="70.7">MA13</text>
<text x="159.3" y="68.2">A12</text>
<text x="159.3" y="70.7">A13</text>
<text x="175.8" y="68.2">~{WE}</text>
<text x="212.6" y="68.2">A12</text>
<text x="212.6" y="70.7">A13</text>
<text x="229.1" y="68.2">~{WE}</text>
<text x="94.5" y="75.8">D12</text>
<text x="94.5" y="73.3">D11</text>
<text x="113.7" y="73.3">MA14</text>
<text x="113.7" y="75.8">MA15</text>
<text x="159.3" y="73.3">A14</text>
<text x="169.8" y="74.4" transform="rotate(-90 169.8 74.4)">GND</text>
<text x="212.6" y="73.3">A14</text>
<text x="223.1" y="74.4" transform="rotate(-90 223.1 74.4)">GND</text>
<text x="94.5" y="83.4">D15</text>
<text x="94.5" y="80.9">D14</text>
<text x="94.5" y="78.3">D13</text>
<text x="114.5" y="83.4">MWR</text>
<text x="114.7" y="80.9">MRD</text>
<text x="166.9" y="82.4">GND</text>
<text x="220.2" y="82.4">GND</text>
<text x="94.5" y="88.5">CS</text>
<text x="114.7" y="88.5">MD0</text>
<text x="94.5" y="91">WR</text>
<text x="94.5" y="93.6">RD</text>
<text x="102.3" y="94.6">HuC6270</text>
<text x="103.8" y="92.1">IC104</text>
<text x="114.7" y="91">MD1</text>
<text x="114.7" y="93.6">MD2</text>
<text x="94.5" y="98.7">VSYN</text>
<text x="94.5" y="101.2">HSYN</text>
<text x="114.7" y="96.1">MD3</text>
<text x="114.7" y="98.7">MD4</text>
<text x="114.7" y="101.2">MD5</text>
<text x="94.5" y="106.3">8/16</text>
<text x="114.7" y="103.7">MD6</text>
<text x="114.7" y="106.3">MD7</text>
<text x="94.5" y="108.8">CK</text>
<text x="94.5" y="111.4">RST</text>
<text x="113.5" y="113.9">MD10</text>
<text x="114.7" y="108.8">MD8</text>
<text x="114.7" y="111.4">MD9</text>
<text x="71.5" y="116.4">+5V</text>
<text x="94.5" y="116.4">VDD1</text>
<text x="94.5" y="119">VDD2</text>
<text x="113.5" y="116.4">MD11</text>
<text x="113.5" y="119">MD12</text>
<text x="94.5" y="121.5">VDD3</text>
<text x="94.5" y="124.1">VDD4</text>
<text x="113.5" y="121.5">MD13</text>
<text x="113.5" y="124.1">MD14</text>
<text x="71.6" y="129.1">GND</text>
<text x="94.5" y="129.1">VSS1</text>
<text x="94.5" y="131.7">VSS2</text>
<text x="113.5" y="126.6">MD15</text>
<text x="115.1" y="131.7">VD0</text>
<text x="94.5" y="134.2">VSS3</text>
<text x="94.5" y="136.8">VSS4</text>
<text x="115.1" y="136.8">VD2</text>
<text x="115.1" y="134.2">VD1</text>
<text x="115.1" y="141.8">VD4</text>
<text x="115.1" y="139.3">VD3</text>
<text x="115.1" y="149.5">VD7</text>
<text x="115.1" y="146.9">VD6</text>
<text x="115.1" y="144.4">VD5</text>
<text x="94.5" y="152">IRQ</text>
<text x="94.5" y="154.5">BUSY</text>
<text x="113.6" y="154.5">SPGB</text>
<text x="114.3" y="157.1">DISP</text>
<text x="74.2" y="165.6">+5V</text>
<text x="79.1" y="177.5">C132</text>
<text x="79.1" y="179.9">100n</text>
<text x="91.8" y="177.5">C134</text>
<text x="91.8" y="179.9">100n</text>
<text x="104.5" y="177.5">C135</text>
<text x="104.5" y="179.9">100n</text>
<text x="117.2" y="177.5">C136</text>
<text x="117.2" y="179.9">100n</text>
<text x="74.2" y="191.7">GND</text>
</g>
<g font-size="1.8">
<text x="68.6" y="39">VPC_A1</text>
<text x="68.6" y="36.5">VPC_A0</text>
<text x="130.7" y="39">MA1</text>
<text x="130.7" y="36.5">MA0</text>
<text x="130.7" y="41.6">MA2</text>
<text x="146" y="39">MA1</text>
<text x="146" y="41.6">MA2</text>
<text x="146" y="36.5">MA0</text>
<text x="185.1" y="41.6">MD2</text>
<text x="185.1" y="36.5">MD0</text>
<text x="185.1" y="39">MD1</text>
<text x="199.4" y="36.5">MA0</text>
<text x="199.4" y="39">MA1</text>
<text x="199.4" y="41.6">MA2</text>
<text x="239.8" y="41.6">MD10</text>
<text x="241" y="39">MD9</text>
<text x="241" y="36.5">MD8</text>
<text x="68.6" y="46.6">VPC_D1</text>
<text x="68.6" y="44.1">VPC_D0</text>
<text x="130.7" y="46.6">MA4</text>
<text x="130.7" y="44.1">MA3</text>
<text x="146" y="44.1">MA3</text>
<text x="146" y="46.6">MA4</text>
<text x="185.1" y="46.6">MD4</text>
<text x="185.1" y="44.1">MD3</text>
<text x="199.4" y="44.1">MA3</text>
<text x="199.4" y="46.6">MA4</text>
<text x="239.8" y="44.1">MD11</text>
<text x="239.8" y="46.6">MD12</text>
<text x="68.6" y="49.2">VPC_D2</text>
<text x="68.6" y="51.7">VPC_D3</text>
<text x="130.7" y="51.7">MA6</text>
<text x="130.7" y="49.2">MA5</text>
<text x="146" y="49.2">MA5</text>
<text x="146" y="51.7">MA6</text>
<text x="185.1" y="49.2">MD5</text>
<text x="185.1" y="51.7">MD6</text>
<text x="199.4" y="49.2">MA5</text>
<text x="199.4" y="51.7">MA6</text>
<text x="239.8" y="49.2">MD13</text>
<text x="239.8" y="51.7">MD14</text>
<text x="68.6" y="54.3">VPC_D4</text>
<text x="68.6" y="59.3">VPC_D6</text>
<text x="68.6" y="56.8">VPC_D5</text>
<text x="130.7" y="54.3">MA7</text>
<text x="130.7" y="56.8">MA8</text>
<text x="130.7" y="59.3">MA9</text>
<text x="146" y="54.3">MA7</text>
<text x="146" y="59.3">MA9</text>
<text x="146" y="56.8">MA8</text>
<text x="185.1" y="54.3">MD7</text>
<text x="199.4" y="56.8">MA8</text>
<text x="199.4" y="59.3">MA9</text>
<text x="199.4" y="54.3">MA7</text>
<text x="239.8" y="54.3">MD15</text>
<text x="68.6" y="61.9">VPC_D7</text>
<text x="129.5" y="64.4">MA11</text>
<text x="129.5" y="61.9">MA10</text>
<text x="146" y="64.4">MA11</text>
<text x="146" y="61.9">MA10</text>
<text x="199.4" y="61.9">MA10</text>
<text x="199.4" y="64.4">MA11</text>
<text x="129.5" y="67">MA12</text>
<text x="129.5" y="69.5">MA13</text>
<text x="146" y="69.5">MA13</text>
<text x="146" y="67">MA12</text>
<text x="199.4" y="67">MA12</text>
<text x="199.4" y="69.5">MA13</text>
<text x="129.5" y="72">MA14</text>
<text x="146" y="72">MA14</text>
<text x="199.4" y="72">MA14</text>
<text x="130.5" y="89.8">MD1</text>
<text x="130.5" y="87.3">MD0</text>
<text x="130.5" y="92.4">MD2</text>
<text x="130.5" y="94.9">MD3</text>
<text x="130.5" y="97.4">MD4</text>
<text x="130.5" y="100">MD5</text>
<text x="130.5" y="105.1">MD7</text>
<text x="130.5" y="102.5">MD6</text>
<text x="130.5" y="107.6">MD8</text>
<text x="129.3" y="112.7">MD10</text>
<text x="130.5" y="110.1">MD9</text>
<text x="129.3" y="117.8">MD12</text>
<text x="129.3" y="115.2">MD11</text>
<text x="129.3" y="122.8">MD14</text>
<text x="129.3" y="125.4">MD15</text>
<text x="129.3" y="120.3">MD13</text>
<text x="133.4" y="130.5">V1D0</text>
<text x="133.4" y="133">V1D1</text>
<text x="133.4" y="135.5">V1D2</text>
<text x="133.4" y="138.1">V1D3</text>
<text x="133.4" y="140.6">V1D4</text>
<text x="133.4" y="143.2">V1D5</text>
<text x="133.4" y="148.2">V1D7</text>
<text x="133.4" y="145.7">V1D6</text>
<text x="133.4" y="153.3">V1D8</text>
</g>
<g font-size="1.8" fill="#848400">
<text x="68.8" y="88.5">~{VDC1_CS}</text>
<text x="69.8" y="91">~{VPC_WR}</text>
<text x="69.9" y="93.6">~{VPC_RD}</text>
<text x="70.8" y="98.7">HSYNC</text>
<text x="71.1" y="101.2">VSYNC</text>
<text x="71" y="108.8">DOTCK</text>
<text x="73.6" y="111.4">~{RST}</text>
<text x="72.7" y="152">~{IRQ1}</text>
<text x="73.4" y="154.5">RDY</text>
</g>
</svg>
